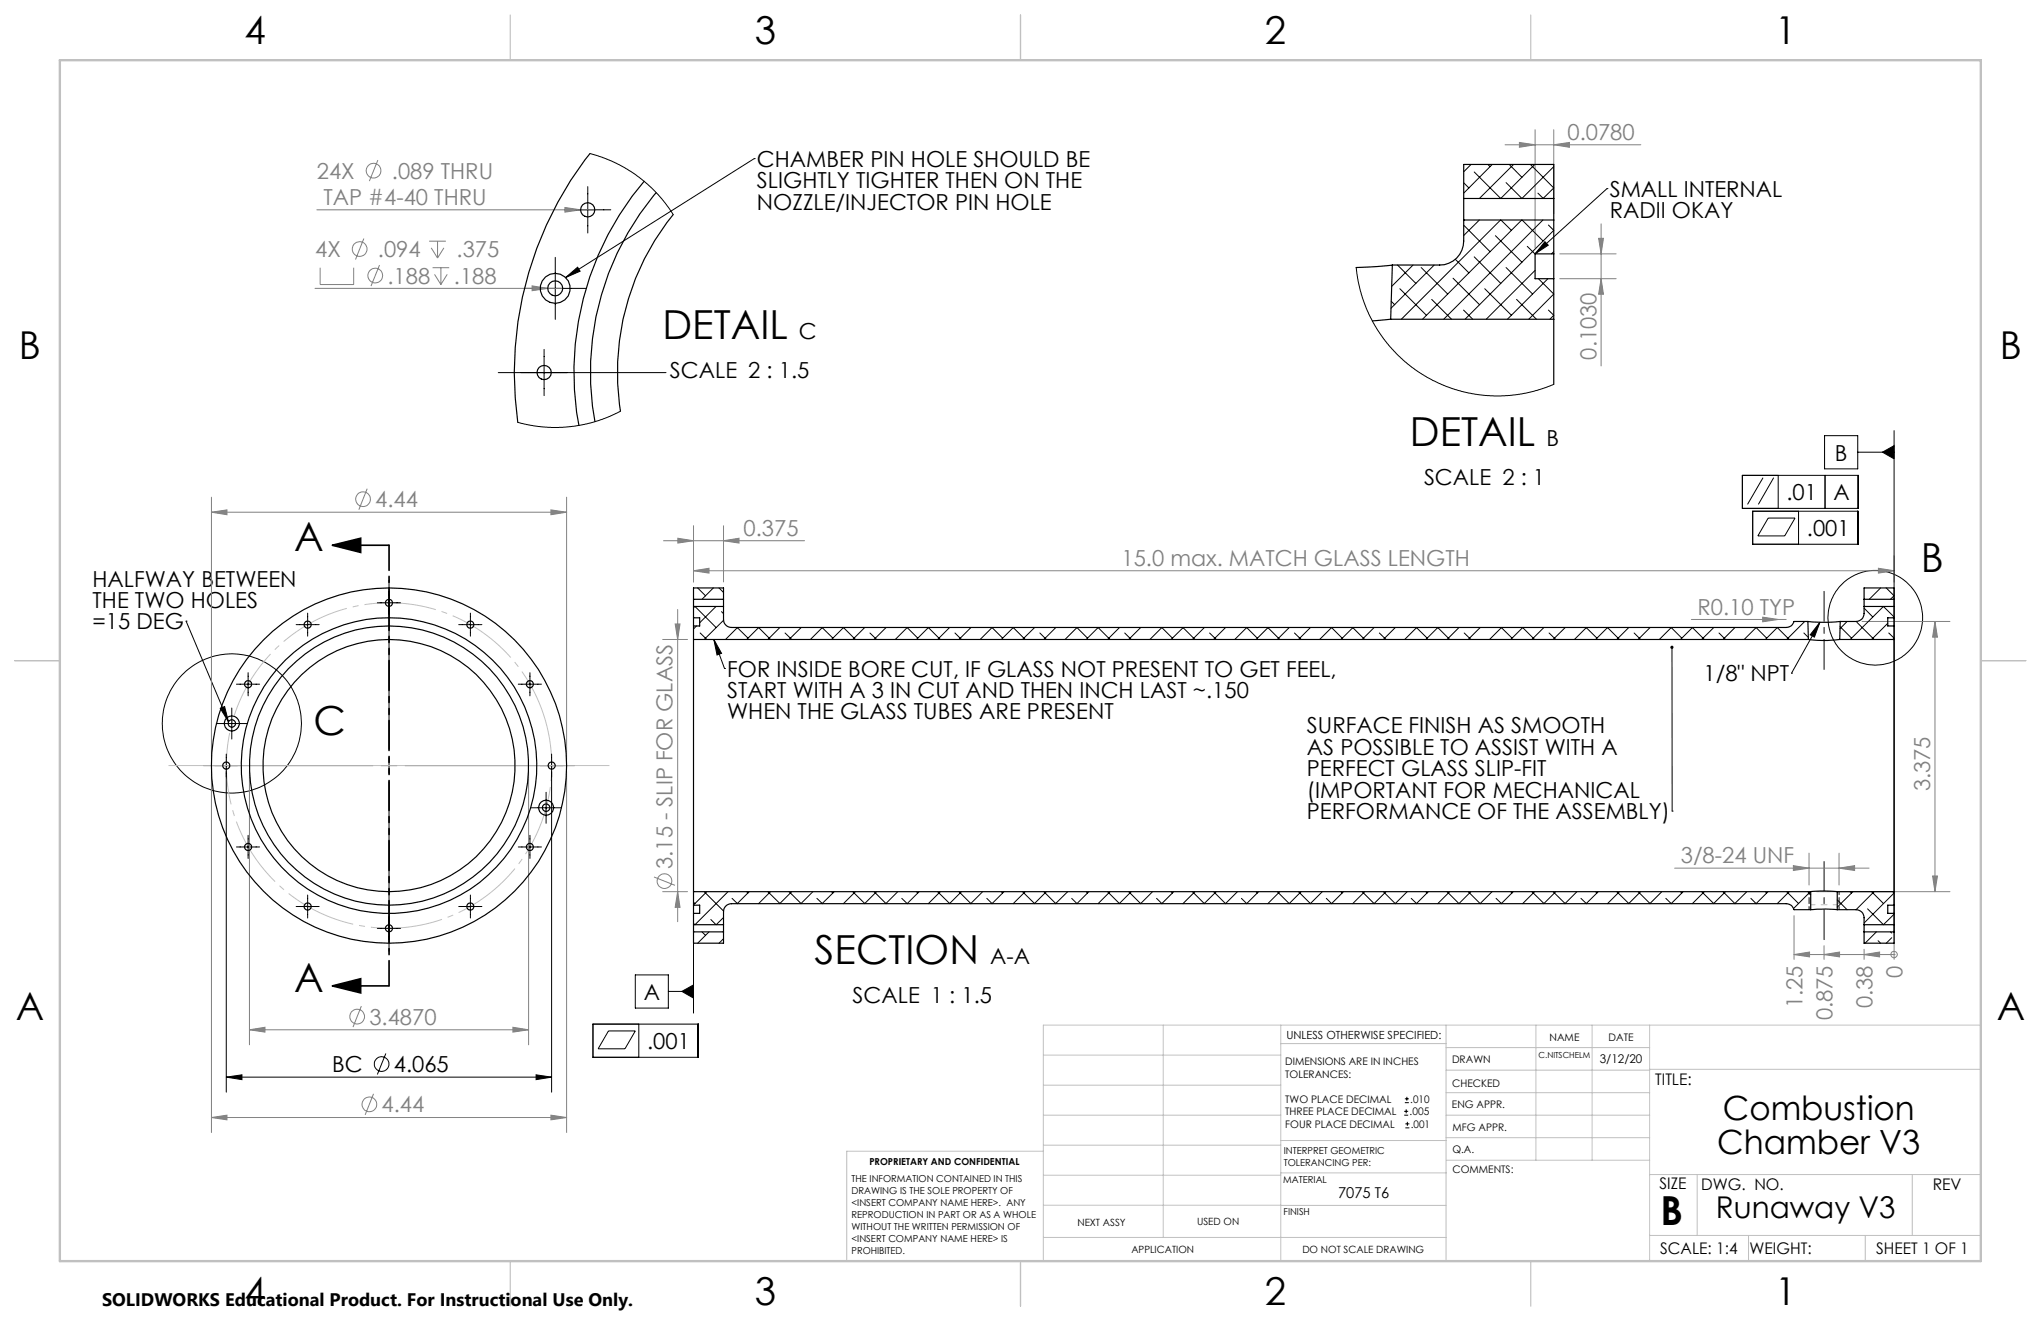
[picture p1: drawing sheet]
<svg xmlns="http://www.w3.org/2000/svg" width="432mm" height="279mm" viewBox="0 0 432 279" stroke-linecap="round" stroke-linejoin="round" font-family="sans-serif">
<g fill="none" stroke="#808080" stroke-width=".21">
<path d="M79.9 33.9l-1.8 4.4M318.4 30.6h28.7M321.5 30.1l3.3 .5-3.3 .6zM324.8 27.4v25M328.7 30.6l3.3-.5v1.1zM328.7 27.4v17.9M67 44.4h58.8M67.7 56.6v3.6h7.1v-3.6M77 50.4l-1.8 4.5M80.3 56.1l-1.8 4.4M90.8 51h3.5M91.2 52.4l1.4 2.2"/>
<path d="M91.5 56.6h3.5M91.9 58l1.4 2.2M92.6 51v3.6M93.3 56.6v3.6M93.9 52.4l-1.3 2.2M94.6 58l-1.3 2.2M119.5 43.9l3.3 .5-3.3 .5zM330 58.9h11.9M330 53.7h11.9M338.2 50.4h1l-.5 3.3zM338.7 58.9l.5 3.3h-1zM338.7 47.3v30.1"/>
<path d="M66.6 61h52.5M112.6 60.5l3.3 .5-3.3 .5zM44.7 108.3l3.3-.5v1.1zM44.7 105.2v55.5M44.7 108.3h75.2M77.7 103.4l-1.8 4.4M116.6 107.8l3.3 .5-3.3 .6zM119.9 105.2v55.5M140.4 114.4h29.8M143.4 113.8l3.3 .6-3.3 .5zM146.7 111.2v11.9M153.1 114.4l3.3-.6v1.1z"/>
<path d="M153.1 111.2v11.9M400.7 117.5v5.6M140.2 135.3h5.3M142.8 132h1.1l-.5 3.3zM143.4 128.9v66M146.7 120.7l3.3-.5v1zM146.7 120.7h254M357.8 131h20.1M372.9 130.5l3.3 .5-3.3 .5zM393.9 131.4h18.6M397.4 120.2l3.3 .5-3.3 .5zM409.4 131.4v57.2"/>
<path d="M409.4 131.4l.5 3.4h-1zM44.7 163.2v76.3M52.8 163.2v57.8M111.8 163.2v57.8M119.9 163.2v76.3M138.4 185.5l4.4 1.8M140.2 188.6h5.3M143.4 188.6l.5 3.3h-1.1zM354.3 183.6h41.1M379.4 183.1l3.3 .5-3.3 .5zM379.6 193.7v9.2M382.7 180.4v6.8"/>
<path d="M384.4 188.6h28.1M389.1 183.6l3.3-.5v1zM389.1 180.4v6.8M400.7 196.8v6.1M408.9 185.3h1l-.5 3.3zM52.8 217.8l3.3-.5v1zM52.8 217.8h59M76.4 212.8l-1.7 4.4M108.5 217.3l3.3 .5-3.3 .5zM379.6 201.9h21.1M379.6 201.9l3.2-.5v1zM385.9 200v2.9"/>
<path d="M385.9 201.9l3.3-.5v1zM394.4 200.8v2.1M394.4 201.9l3.3-.5v1zM400.7 201.9h.1M44.7 236.4l3.3-.5v1zM44.7 236.4h75.2M79 231.4l-1.7 4.4M116.6 235.9l3.3 .5-3.3 .5z"/>
<circle cx="79" cy="36.1" r="1.56"/>
<circle cx="76.1" cy="52.7" r="1.56"/>
<circle cx="79.4" cy="58.3" r="1.56"/>
<circle cx="76.8" cy="105.6" r="1.55"/>
<circle cx="140.6" cy="186.4" r="1.55"/>
<circle cx="75.6" cy="215" r="1.55"/>
<circle cx="400.7" cy="201.9" r=".68"/>
<circle cx="78.1" cy="233.6" r="1.56"/>
</g>
<g fill="none" stroke="#000" stroke-width=".21">
<path d="M124.4 39.5v9.8M159.6 33.5h.1M159.6 33.5l-39.9 25.2M340 39.9h.1M340 39.9l-15.2 13.8M117.5 54.4v13.2M119.5 44.4h9.7M119.7 58.7l2.5-2.2 .5 .9zM326.8 51.1l.8 .8-2.8 1.8zM105.4 78.8h35.5M110.9 61h13.1M115.1 73.9v9.8"/>
<path d="M386 92.1h7v7.1h-7zM393 95.6h7.7M398.3 95.6l2.4-1.3v2.7zM400.7 91.1v106M368.6 100.5h24.5v7h-24.5zM370.8 108.1h22.3v7h-22.3zM373 101l-3.3 5.7M374.1 109.6h5.7l-2.2 3.7h-5.7zM375.2 101l-3.2 5.7M376.2 100.5v7M380.5 108.1v7M386.1 100.5v7"/>
<path d="M39.4 131.4h.1M39.4 131.4l8.9 21.2M62.7 132.1h4.8M65.1 129.7v4.8M79.8 127.5h4.9M82.3 122.7v35.8M97 132.1h5M99.5 129.7v4.8M151 135.3l2.3 6.1M151 135.3l1.6 2.9-.9 .3zM353.7 136.9l.1 34.7M385 131.6l-1.1 3.2-.9-.5z"/>
<path d="M385 131.6l-6 10.8M45.8 153h6.5M46.6 149.8l.9-.4 .8 3.2zM47.9 159.5v71.5M49 149.8v6.5M50 144.7h4.9M52.5 142.3v4.9M109.6 144.7h4.9M112.1 142.3v4.9M116.7 159.5v71.5M153.3 141.4h.1M379 142.4h.1"/>
<path d="M43 161.9h35.9M50 179.1h4.9M52.5 176.7v4.9M80.6 161.9h3.4M82.3 160.2v3.4M82.3 165.3v35.9M85.7 161.9h35.9M109.6 179.1h4.9M112.1 176.7v4.9M112.3 170.9h6.5M115.5 167.6v6.5M353.8 171.6h.1"/>
<path d="M62.7 191.7h4.8M65.1 189.3v4.9M79.8 196.4h4.9M97 191.7h5M99.5 189.3v4.9M146.7 199.5v14.8M125.4 216.6h22.3v7h-22.3zM128.7 218.1h5.7l-2.2 3.7h-5.7zM134.4 206.2h7v7h-7zM135.1 216.6v7M141.4 209.7h5.3M144.3 209.7l2.4-1.4v2.8z"/>
<path d="M47.9 227.8l3.3-.5v1.1zM47.9 227.8h68.8M81.6 222.8l-1.8 4.5M113.4 227.3l3.3 .5-3.3 .6zM297.1 235.9h.8M297.1 235.1h.8M297.2 233.2h.9M297.2 232.4h.9M297.3 238.5h.9M297.3 237.7h.9M297.5 234.6v.9M297.6 232v.8"/>
<path d="M297.7 237.3v.8"/>
<circle cx="396.8" cy="130.7" r="10"/>
<circle cx="49.1" cy="153" r="14.7"/>
<circle cx="80.7" cy="225" r="1.56"/>
</g>
<path d="M70.3 115.3l6-1.5v3zM70.3 115.3h12M70.3 208.5l6-1.5v3zM70.3 208.5h12" fill="none" stroke="#000" stroke-width=".35"/>
<path d="M115.2 151.8a34.4 34.4 0 0 0-57.6-13.8 34.4 34.4 0 0 0 15.8 57.2 34.4 34.4 0 0 0 42.3-41.6l-.5-1.8" fill="none" stroke="#c0c0c0" stroke-width=".21" stroke-dasharray="15.2 1.3 1.3 1.3" stroke-dashoffset="4.3" stroke-linecap="butt"/>
<path d="M385.9 125.1v16.5M385.9 182.2v16.5" fill="none" stroke="#000" stroke-width=".21" stroke-dasharray="15.2 1.3 1.3 1.3" stroke-dashoffset="8.9"/>
<path d="M82.3 115.3v93.2" fill="none" stroke="#000" stroke-width=".35" stroke-dasharray="6.3 1.3 1.3 1.3 1.3 1.3" stroke-dashoffset="1"/>
<path d="M383.1 191.4h5.6" fill="none" stroke="#c0c0c0" stroke-width=".21" stroke-dasharray="15.2 1.3 1.3 1.3" stroke-dashoffset="14.3"/>
<g fill="none" stroke="#c0c0c0" stroke-width=".21">
<path d="M35.7 161.9h93.2M246.1 216.8v44.9M271 216.8v49.9M305.9 216.8v49.9M324.9 216.8v28.6M336.8 216.8v28.6M349 216.8v49.9M419.1 216.8h-198.4v49.9M220.7 235.9h50.3M220.7 229.5h50.3M220.7 223.2h50.3M271 220.7h34.9"/>
<path d="M305.9 231.1h43.1M305.9 226.3h43.1M305.9 221.6h43.1M305.9 235.9h43.1M349 226.2h70.1M220.7 254.9l85.2 .1M220.7 248.6h50.3M220.7 242.2h50.3M220.7 243.5h-41.6v23.2M271 248.1h35M271 241.2h35M305.9 240.6h43.1"/>
<path d="M306 245.4h43M349 248.4h70.1M359.1 248.4v12.9M404.6 248.4v12.9M220.7 261.7h85.2M349 261.3h70.1M369.9 261.3v5.4M394.6 261.3v5.4"/>
</g>
<path d="M108 3.2v9.5M215.9 3.2v9.5M323.8 3.2v9.5M3.1 139.7h9.6M419.1 139.7h9.5M108 266.7v9.6M215.9 266.7v9.6M323.8 266.7v9.6" fill="none" stroke="#c0c0c0" stroke-width=".25"/>
<path d="M12.7 12.7h406.4v254h-406.4z" fill="none" stroke="#c0c0c0" stroke-width=".5"/>
<path d="M382.7 192.4v-3.8M389.1 192.4v-3.8" fill="none" stroke="#000" stroke-width=".21" stroke-dasharray="1.3 .6" stroke-dashoffset=".6"/>
<g fill="#000">
<path d="M70.3 115.3l6-1.5v3zM70.3 208.5l6-1.5v3z"/>
<path d="M46.6 149.8l.9-.4 .8 3.2zM326.8 51.1l.8 .8-2.8 1.8zM119.7 58.7l2.5-2.2 .5 .9z"/>
<path d="M47.9 227.8l3.3-.5v1.1zM113.4 227.3l3.3 .5-3.3 .6z"/>
</g>
<g fill="#808080">
<path d="M119.5 43.9l3.3 .5-3.3 .5z"/>
<path d="M372.9 130.5l3.3 .5-3.3 .5z"/>
<path d="M112.6 60.5l3.3 .5-3.3 .5z"/>
<path d="M394.4 201.9l3.3-.5v1zM385.9 201.9l3.3-.5v1zM379.6 201.9l3.2-.5v1z"/>
<path d="M153.1 114.4l3.3-.6v1.1zM143.4 113.8l3.3 .6-3.3 .5zM389.1 183.6l3.3-.5v1zM379.4 183.1l3.3 .5-3.3 .5zM328.7 30.6l3.3-.5v1.1zM321.5 30.1l3.3 .5-3.3 .6z"/>
<path d="M44.7 108.3l3.3-.5v1.1zM116.6 107.8l3.3 .5-3.3 .6zM44.7 236.4l3.3-.5v1zM116.6 235.9l3.3 .5-3.3 .5zM52.8 217.8l3.3-.5v1zM108.5 217.3l3.3 .5-3.3 .5zM146.7 120.7l3.3-.5v1zM397.4 120.2l3.3 .5-3.3 .5z"/>
<path d="M338.7 58.9l.5 3.3h-1zM338.2 50.4h1l-.5 3.3z"/>
<path d="M142.8 132h1.1l-.5 3.3zM143.4 188.6l.5 3.3h-1.1zM409.4 131.4l.5 3.4h-1zM408.9 185.3h1l-.5 3.3z"/>
</g>
<path d="M151 135.3l1.6 2.9-.9 .3zM353.6 136.6a.34 .34 0 0 0-.1 .5 .34 .34 0 0 0 .5-.1 .34 .34 0 0 0-.3-.4v.3v-.3zM385 131.6l-1.1 3.2-.9-.5zM144.3 209.7l2.4 1.4v-2.8zM398.3 95.6l2.4 1.4v-2.7z" fill="#000"/>
<g fill="none" stroke="#000" stroke-width=".25">
<path d="M124.8 32.5a75.2 75.2 0 0 0-15.3 56.8M136.3 38.3a62.2 62.2 0 0 0-13.8 51.7M138.8 40.7a58.8 58.8 0 0 0-12.9 48.5M142.4 45.4a53 53 0 0 0-11.1 41.6M294.6 56.1l-7.7 .5M294.6 56.1l-.4 11.4M309.7 42v4.5M309.7 46.5v4.5a5.1 5.1 0 0 1-5.1 5.1h-10M309.7 42h19M309.7 46.5h19M309.7 42v-7.2h19v7.2M328.7 42v4.5"/>
<path d="M328.7 53.7v5.2M328.7 53.7h-3.9v5.2h3.9M328.7 46.5v7.2M328.7 58.9v8.6M294.2 67.5l-3.9 .4M294.2 67.5h34.5M328.7 67.5v13.8M146.7 135.3v53.3M146.7 126.8v1.5M146.7 130.7v1.7M146.7 135.3h235.9M146.7 126.8h6.4"/>
<path d="M146.7 128.3h6.4M146.7 126.8v-2.4h6.4v2.4M146.7 130.7h1.3v1.7h-1.3M146.7 128.3v2.4M146.7 132.4v2.9M153.1 128.3v2.7a1.69 1.69 0 0 0 1.7 1.7h223.1a1.68 1.68 0 0 0 1.7-1.3h2.9M153.1 126.8v1.5M382.5 131.4a32 32 0 0 0 6.8 0M382.5 131.4l.1 3.9M382.6 135.3a24.9 24.9 0 0 0 6.6 0M389.2 135.3h11.5M389.3 131.4l-.1 3.9"/>
<path d="M394.4 126.8v1.5M394.4 128.3a3.6 3.6 0 0 1-.3 2.4l-.5 .5-.6 .2h-3.7M394.4 126.8h6.3M394.4 128.3h6.3M394.4 126.8v-2.4h6.3v2.4M400.7 135.3v53.3M400.7 126.8v1.5M400.7 130.7v1.7M400.7 128.3v2.4M400.7 132.4v2.9M400.7 130.7h-1.3v1.7h1.3M146.7 195.6v1.5"/>
<path d="M146.7 191.5v1.7M146.7 188.6h236.4M146.7 197.1v2.4h6.4v-2.4M146.7 197.1h6.4M146.7 191.5h1.3v1.7h-1.3M146.7 195.6h6.4M146.7 188.6v2.9M146.7 193.2v2.4M153.1 195.6v1.5M383.1 192.4l3.1-.1 2.5 .1M383.1 188.6l2.2-.1 3.4 .1M383.1 192.4h-3.5a1.68 1.68 0 0 0-1.7-1.3h-223.1a1.69 1.69 0 0 0-1.7 1.7v2.8"/>
<path d="M383.1 188.6v3.8M388.7 192.4h4a1.69 1.69 0 0 1 1.7 1.7v1.5M388.7 188.6h12M388.7 188.6v3.8M394.4 195.6v1.5M394.4 197.1v2.4h6.3v-2.4M394.4 197.1h6.3M394.4 195.6h6.3M400.7 191.5v1.7M400.7 195.6v1.5M400.7 188.6v2.9M400.7 193.2v2.4"/>
<path d="M400.7 191.5h-1.3v1.7h1.3"/>
<circle cx="124.3" cy="44.4" r="1.5"/>
<circle cx="115.1" cy="78.8" r="1.51"/>
<circle cx="117.5" cy="61" r="3.2"/>
<circle cx="117.5" cy="61" r="1.59"/>
<circle cx="65.1" cy="132.1" r=".75"/>
<circle cx="82.3" cy="127.5" r=".75"/>
<circle cx="99.5" cy="132.1" r=".75"/>
<circle cx="49" cy="153" r="1.59"/>
<circle cx="49" cy="153" r=".79"/>
<circle cx="52.5" cy="144.7" r=".76"/>
<circle cx="112.1" cy="144.7" r=".75"/>
<circle cx="47.9" cy="161.9" r=".75"/>
<circle cx="52.5" cy="179.1" r=".75"/>
<circle cx="82.3" cy="161.9" r="37.6"/>
<circle cx="82.3" cy="161.9" r="31.3"/>
<circle cx="82.3" cy="161.9" r="29.5"/>
<circle cx="82.3" cy="161.9" r="26.7"/>
<circle cx="112.1" cy="179.1" r=".74"/>
<circle cx="115.5" cy="170.8" r="1.59"/>
<circle cx="115.5" cy="170.8" r=".79"/>
<circle cx="116.7" cy="161.9" r=".75"/>
<circle cx="65.1" cy="191.7" r=".75"/>
<circle cx="82.3" cy="196.4" r=".74"/>
<circle cx="99.5" cy="191.7" r=".75"/>
</g>
<g fill="none" stroke="#000" stroke-width=".21">
<path d="M124.8 32.5l2.6 .8 3 1.2 4.1 2.5 2.7 2.2 2.1 2 2 2.4 1.1 1.8M309.7 38.7l1.1 1.1M311.2 34.8l-1.5 1.5M314.8 34.8l.4 .4M315.7 34.8l-6 6.1M319.3 34.8l2.7 2.7M320.2 34.8l-7.2 7.2M323.8 34.8l4.9 5-2.2 2.2M324.7 34.8l-7.2 7.2-5.6-5.6M328.7 35.2l-6.7 6.8-3.4-3.4M286.9 56.6l.4 2.8 1 3.9 1.2 3 2.2 3.9 2.1 2.8 2.1 2.3 2.8 2.4 3.1 2.1 2.7 1.3 3.3 1.3 3.8 .9 3.6 .4h3.8l2.9-.4 3.5-.8 3.3-1.2M295.7 56.1l3.8 3.8"/>
<path d="M298.9 56.1l-4.5 4.5M300.7 56.6l5.6 5.6M303.4 56.1l-9.1 9.1M307.4 58.8l5.6 5.7M307.9 54.9l2.9 2.8M309.7 47.6l5.5 5.6M311.9 54.3l5.6 5.6M313 46.5l-3.3 3.3M316.4 49.8l5.6 5.7M317.5 46.5l-21 21M317.5 46.5l2.3 2.2M318.6 56.6l5.6 5.6"/>
<path d="M321.9 46.5l-20.9 21M322 46.5l4.5 4.5M323.1 52.1l1.7 1.6M324.8 57.2l-10.4 10.3M325.4 40.9l1.1 1.1M325.5 58.9l3.2 3.3-5.3 5.3M326.4 46.5l-21 21M327.5 58.9l-8.6 8.6M327.6 47.6l1.1 1.1-18.7 18.8M328.7 53.2l-.5 .5M294.3 63.7l.8 .8M296.2 61.1l5.6 5.6"/>
<path d="M302.9 63.3l4.2 4.2M309.6 65.6l2 1.9M314.1 61.1l5.7 5.6M320.9 63.3l4.1 4.2M327.6 65.6l1.1 1.1-.8 .8M131.3 87l-2.3 1.1-2.3 .8-2.6 .8-3.4 .5-2.5 .2-3.3-.1-3-.4-2.4-.6M147 128.3l-.3 .3M147 128.3l4.5 4.5M147.4 132.4l-.7 .6M147.6 124.4l1.7 1.6M148.1 133.9l1.4 1.4M150.9 124.4l-2.4 2.4"/>
<path d="M151.5 128.3l-3.5 3.4M152.1 124.4l1 .9M152.6 129.4l.5 .4M153.1 126.7l-.1 .1M153.1 131.2l-4.1 4.1M156 132.7l2.3 2.3M156 132.7l-2.5 2.6M160.5 132.7l2.5 2.6M160.5 132.7l-2.5 2.6M165 132.7l-2.5 2.6M166.1 133.9l1.4 1.4M169.4 132.7l.1 .1"/>
<path d="M169.5 132.7l-2.6 2.6M173.9 132.7l2.3 2.3M174 132.7l-2.6 2.6M175.9 135.3l2.6-2.6 2.5 2.6M183 132.7l-2.6 2.6M184 133.9l1.5 1.4M187.4 132.7v.1M187.5 132.7l-2.6 2.6M191.9 132.7l2.3 2.3M191.9 132.7l-2.5 2.6M196.4 132.7l2.5 2.6M196.4 132.7l-2.5 2.6"/>
<path d="M200.9 132.7l-2.5 2.6M202 133.9l1.4 1.4M205.4 132.7v.1M205.4 132.7l-2.5 2.6M209.9 132.7l2.2 2.3M209.9 132.7l-2.5 2.6M211.8 135.3l2.6-2.6 2.5 2.6M218.9 132.7l-2.6 2.6M220 133.9l1.4 1.4M223.3 132.7v.1M223.4 132.7l-2.6 2.6M227.8 132.7l2.3 2.3"/>
<path d="M227.9 132.7l-2.6 2.6M232.3 132.7l2.5 2.6M232.3 132.7l-2.5 2.6M236.9 132.7l-2.6 2.6M237.9 133.9l1.4 1.4M241.3 132.7v.1M241.3 132.7l-2.5 2.6M245.8 132.7l2.2 2.3M245.8 132.7l-2.5 2.6M250.3 132.7l2.5 2.6M250.3 132.7l-2.5 2.6M254.8 132.7l-2.5 2.6"/>
<path d="M255.9 133.9l1.4 1.4M259.3 132.8l-2.5 2.5M263.7 132.7l2.3 2.3M263.8 132.7l-2.6 2.6M268.2 132.7l2.6 2.6M268.3 132.7l-2.6 2.6M272.8 132.7l-2.6 2.6M273.9 133.9l1.4 1.4M277.2 132.7v.1M277.2 132.7l-2.5 2.6M281.7 132.7l2.3 2.3M281.7 132.7l-2.5 2.6"/>
<path d="M286.2 132.7l2.5 2.6M286.2 132.7l-2.5 2.6M290.7 132.7l-2.5 2.6M291.8 133.9l1.4 1.4M295.2 132.8l-2.5 2.5M299.6 132.7l2.3 2.3M299.7 132.7l-2.5 2.6M301.7 135.3l2.5-2.6 2.5 2.6M308.7 132.7l-2.6 2.6M309.8 133.9l1.4 1.4M313.1 132.7l.1 .1M313.2 132.7l-2.6 2.6"/>
<path d="M317.6 132.7l2.3 2.3M317.7 132.7l-2.6 2.6M322.1 132.7l2.6 2.6M322.2 132.7l-2.6 2.6M326.6 132.7l-2.5 2.6M327.7 133.9l1.4 1.4M331.1 132.7v.1M331.2 132.7l-2.6 2.6M335.6 132.7l2.3 2.3M335.6 132.7l-2.5 2.6M337.6 135.3l2.5-2.6 2.5 2.6M344.6 132.7l-2.5 2.6"/>
<path d="M345.7 133.9l1.4 1.4M349 132.7l.1 .1M349.1 132.7l-2.5 2.6M355.8 135l-2.2-2.3-2.6 2.6M358 132.7l2.6 2.6M358.1 132.7l-2.6 2.6M362.6 132.7l-2.6 2.6M363.7 133.9l1.4 1.4M367 132.7v.1M367.1 132.7l-2.6 2.6M371.5 132.7l2.3 2.3M371.5 132.7l-2.5 2.6"/>
<path d="M373.5 135.3l2.5-2.6 2.5 2.6M381.6 133.9l1 .9M381.8 131.4l-3.8 3.9M382.5 135.3h.1M389.3 132.5l2.4 2.5M390.8 131.4l-1.5 1.6M392.9 131.6l3.6 3.7M394.4 128.6l1.8 1.9M397.9 124.4l-2.4 2.4M399.1 124.4l1.6 1.6-.8 .8M399.4 131.8l-3.4 3.5M399.6 133.9l1.1 1.1-.3 .3"/>
<path d="M400.5 130.7l.2-.2-2.2-2.2-7.1 7M146.7 195.3l.3 .3M146.7 190.8l.3 .3M148.5 197.1l.8 .7M149 188.6l4.1 4.1M149.5 188.6l-2.8 2.8M150 197.1l-2.4 2.4M150.4 194.5l1.1 1.1M153 197.1l.1 .1M153.1 194.1l-1.6 1.5M153.1 198.5l-1 1M154 188.6l-7 7"/>
<path d="M154.9 190l1.1 1.1M158 188.6l.3 .3M158.5 188.6l-2.5 2.5M162.5 188.6l2.5 2.5M163 188.6l-2.5 2.5M166.9 188.6l2.6 2.5M167.5 188.6l-2.5 2.5M172 188.6l-2.6 2.5M172.8 190l1.2 1.1M175.9 188.6l.3 .3M176.5 188.6l-2.6 2.5M180.4 188.6l2.6 2.5"/>
<path d="M181 188.6l-2.6 2.5M184.9 188.6l2.6 2.5M185.5 188.6l-2.6 2.5M189.9 188.6l-2.5 2.5M190.8 190l1.1 1.1M193.9 188.6l.3 .3M194.5 188.6l-2.6 2.5M198.4 188.6l2.5 2.5M198.9 188.6l-2.5 2.5M202.9 188.6l2.5 2.5M203.4 188.6l-2.5 2.5M207.9 188.6l-2.5 2.5"/>
<path d="M208.8 190l1.1 1.1M211.8 188.6l.3 .3M212.4 188.6l-2.5 2.5M216.3 188.6l2.6 2.5M216.9 188.6l-2.6 2.5M220.8 188.6l2.6 2.5M221.4 188.6l-2.6 2.5M225.9 188.6l-2.6 2.5M226.7 190l1.2 1.1M229.8 188.6l.3 .3M230.4 188.6l-2.6 2.5M234.3 188.6l2.5 2.5"/>
<path d="M234.8 188.6l-2.5 2.5M238.8 188.6l2.5 2.5M239.3 188.6l-2.5 2.5M243.8 188.6l-2.5 2.5M244.7 190l1.1 1.1M247.8 188.6l.2 .3M248.3 188.6l-2.5 2.5M252.3 188.6l2.5 2.5M252.8 188.6l-2.5 2.5M256.8 188.6l2.5 2.5 2.5-2.5M257.3 188.6l-2.6 2.5M262.6 190l1.2 1.1"/>
<path d="M265.7 188.6l.3 .3M266.3 188.6l-2.6 2.5M270.2 188.6l2.5 2.5M270.8 188.6l-2.6 2.5M274.7 188.6l2.5 2.5M275.3 188.6l-2.6 2.5M279.8 188.6l-2.6 2.5M280.6 190l1.1 1.1M283.7 188.6l.3 .3M284.2 188.6l-2.5 2.5M288.2 188.6l2.5 2.5M288.7 188.6l-2.5 2.5"/>
<path d="M292.7 188.6l2.5 2.5 2.5-2.5M293.2 188.6l-2.5 2.5M298.6 190l1.1 1.1M301.7 188.6l.2 .3M302.2 188.6l-2.6 2.5M306.1 188.6l2.5 2.5M306.7 188.6l-2.5 2.5M310.6 188.6l2.6 2.5M311.2 188.6l-2.6 2.5M315.7 188.6l-2.6 2.5M316.5 190l1.2 1.1M319.6 188.6l.3 .3"/>
<path d="M320.1 188.6l-2.5 2.5M324.1 188.6l2.5 2.5M324.7 188.6l-2.6 2.5M328.6 188.6l2.6 2.5M329.1 188.6l-2.5 2.5M333.6 188.6l-2.5 2.5M334.5 190l1.1 1.1M337.6 188.6l.3 .3M338.1 188.6l-2.5 2.5M342.1 188.6l2.5 2.5M342.6 188.6l-2.5 2.5M346.6 188.6l2.5 2.5"/>
<path d="M347.1 188.6l-2.5 2.5M351.6 188.6l-2.6 2.5M355.5 188.6l.3 .3M356.1 188.6l-2.5 2.5-1.2-1.1M360 188.6l2.5 2.5M360.6 188.6l-2.6 2.5M364.5 188.6l2.6 2.5M365.1 188.6l-2.6 2.5M369.6 188.6l-2.6 2.5M370.4 190l1.1 1.1M373.5 188.6l.3 .3M374.1 188.6l-2.6 2.5"/>
<path d="M378 188.6l2.5 2.5M378.5 188.6l-2.5 2.5M382.5 188.6l.6 .6M383 188.6l-3.6 3.6M388.7 190.3l2.1 2.1M391.4 188.6l.3 .3M392 188.6l-3.3 3.3M395.1 192.2l3.4 3.4 2.2-2.2M396 188.6l2.5 2.5M396.5 188.6l-3.8 3.8M397 197.1l-2.4 2.4M397.3 199l.6 .5"/>
<path d="M399.9 197.1l.3 .2M400.2 198.3l-1.1 1.2M400.4 188.6l.3 .3-6.3 6.3"/>
</g>
<g font-size="8.5">
<text x="140.2" y="71.7">DETAIL</text>
<text x="298.3" y="94.4">DETAIL</text>
<text x="62.2" y="116.6">A</text>
<text x="406.4" y="120.9">B</text>
<text x="66.3" y="155.4">C</text>
<text x="172.3" y="203.8">SECTION</text>
<text x="62.2" y="209.7">A</text>
<text x="351.3" y="259">B</text>
</g>
<g font-size="8.1">
<text x="51.7" y="9.3">4</text>
<text x="159.7" y="9.3">3</text>
<text x="267.6" y="9.3">2</text>
<text x="375.6" y="9.3">1</text>
<text x="4" y="76">B</text>
<text x="423.1" y="76">B</text>
<text x="3.3" y="215.7">A</text>
<text x="422.4" y="215.7">A</text>
<text x="51.7" y="276">4</text>
<text x="159.7" y="276">3</text>
<text x="267.6" y="276">2</text>
<text x="375.6" y="276">1</text>
</g>
<g font-size="7.1">
<text x="364.5" y="236.9">Combustion</text>
<text x="363.3" y="244">Chamber V3</text>
</g>
<text font-size="6.3" x="363" y="257.6">Runaway V3</text>
<g font-size="4.7" fill="#808080">
<text x="331.6" y="29.6">0.0780</text>
<text x="67" y="37.8">24X</text>
<text x="82.9" y="37.8">.089 THRU</text>
<text x="68.4" y="43.4">TAP #4-40 THRU</text>
<text x="66.7" y="54.4">4X</text>
<text x="80" y="54.4">.094</text>
<text x="82" y="60">.188</text>
<text x="96" y="60">.188</text>
<text x="96.6" y="54.4">.375</text>
<text x="337.7" y="76.1" transform="rotate(-90 337.7 76.1)">0.1030</text>
<text x="79.4" y="107.3">4.44</text>
<text x="157.3" y="113.3">0.375</text>
<text x="237.3" y="119.7">15.0 max. MATCH GLASS LENGTH</text>
<text x="359.1" y="130">R0.10 TYP</text>
<text x="408.4" y="167.4" transform="rotate(-90 408.4 167.4)">3.375</text>
<text x="142.3" y="183.8" transform="rotate(-90 142.3 183.8)">3.15 - SLIP FOR GLASS</text>
<text x="355.6" y="182.6">3/8-24 UNF</text>
<text x="402.5" y="206.8" transform="rotate(-90 402.5 206.8)">0</text>
<text x="381.3" y="213.2" transform="rotate(-90 381.3 213.2)">1.25</text>
<text x="387.7" y="215.8" transform="rotate(-90 387.7 215.8)">0.875</text>
<text x="396.1" y="213.2" transform="rotate(-90 396.1 213.2)">0.38</text>
<text x="78.1" y="216.7">3.4870</text>
<text x="80.7" y="235.3">4.44</text>
</g>
<g font-size="4.7">
<text x="160.1" y="35.3">CHAMBER PIN HOLE SHOULD BE</text>
<text x="160.1" y="39.8">SLIGHTLY TIGHTER THEN ON THE</text>
<text x="340.6" y="41.6">SMALL INTERNAL</text>
<text x="160.1" y="44.3">NOZZLE/INJECTOR PIN HOLE</text>
<text x="340.6" y="46.1">RADII OKAY</text>
<text x="169" y="71.7">C</text>
<text x="141.7" y="79.9">SCALE 2 : 1.5</text>
<text x="327.2" y="94.3">B</text>
<text x="388.2" y="97.4">B</text>
<text x="301.3" y="102.6">SCALE 2 : 1</text>
<text x="377.9" y="105.8">.01</text>
<text x="387.9" y="105.8">A</text>
<text x="382.3" y="113.4">.001</text>
<text x="19.6" y="124.1">HALFWAY BETWEEN</text>
<text x="19.6" y="128.6">THE TWO HOLES</text>
<text x="19.6" y="133.1">=15 DEG</text>
<text x="153.8" y="143.1">FOR INSIDE BORE CUT, IF GLASS NOT PRESENT TO GET FEEL,</text>
<text x="153.8" y="147.6">START WITH A 3 IN CUT AND THEN INCH LAST ~.150</text>
<text x="360.4" y="144.1">1/8&quot; NPT</text>
<text x="153.8" y="152.2">WHEN THE GLASS TUBES ARE PRESENT</text>
<text x="276.5" y="155.1">SURFACE FINISH AS SMOOTH</text>
<text x="276.5" y="159.7">AS POSSIBLE TO ASSIST WITH A</text>
<text x="276.5" y="164.2">PERFECT GLASS SLIP-FIT</text>
<text x="276.5" y="168.7">(IMPORTANT FOR MECHANICAL</text>
<text x="276.5" y="173.2">PERFORMANCE OF THE ASSEMBLY)</text>
<text x="209.5" y="203.8">A-A</text>
<text x="136.2" y="211.5">A</text>
<text x="180.4" y="212">SCALE 1 : 1.5</text>
<text x="136.9" y="221.9">.001</text>
<text x="70.3" y="226.7">BC</text>
<text x="83.3" y="226.7">4.065</text>
</g>
<text font-size="3.8" x="21.6" y="276.3">SOLIDWORKS Educational Product. For Instructional Use Only.</text>
<g font-size="3.4">
<text x="350.2" y="229.5">TITLE:</text>
<text x="351.1" y="251.6">SIZE</text>
<text x="359.9" y="251.6">DWG. NO.</text>
<text x="408.9" y="251.7">REV</text>
<text x="351.2" y="265.2">SCALE: 1:4</text>
<text x="370.1" y="265.3">WEIGHT:</text>
<text x="396.9" y="265.2">SHEET 1 OF 1</text>
</g>
<text font-size="3.2" x="283.1" y="253.3">7075 T6</text>
<text font-size="2.5" x="338.5" y="224.9">3/12/20</text>
<text font-size="2.4" x="272.2" y="219.7">UNLESS OTHERWISE SPECIFIED:</text>
<g font-size="2.2">
<text x="327.8" y="220.1">NAME</text>
<text x="340.3" y="220.2">DATE</text>
<text x="271.9" y="225.3">DIMENSIONS ARE IN INCHES</text>
<text x="271.9" y="227.9">TOLERANCES:</text>
<text x="307.2" y="224.9">DRAWN</text>
<text x="271.9" y="233.2">TWO PLACE DECIMAL</text>
<text x="298.4" y="233.2">.010</text>
<text x="307.3" y="229.8">CHECKED</text>
<text x="271.9" y="235.9">THREE PLACE DECIMAL</text>
<text x="271.9" y="238.5">FOUR PLACE DECIMAL</text>
<text x="298.2" y="235.9">.005</text>
<text x="298.5" y="238.5">.001</text>
<text x="307.2" y="234.5">ENG APPR.</text>
<text x="307.3" y="239.2">MFG APPR.</text>
<text x="307.3" y="243.9">Q.A.</text>
<text x="307.3" y="248.1">COMMENTS:</text>
</g>
<g font-size="2.1">
<text x="227.9" y="259.2">NEXT ASSY</text>
<text x="253.3" y="259.2">USED ON</text>
<text x="239.3" y="265">APPLICATION</text>
<text x="275.5" y="265.1">DO NOT SCALE DRAWING</text>
</g>
<g font-size="2">
<text x="271.6" y="244.1">INTERPRET GEOMETRIC</text>
<text x="180.2" y="250">THE INFORMATION CONTAINED IN THIS</text>
<text x="183.9" y="246.4">PROPRIETARY AND CONFIDENTIAL</text>
<text x="271.5" y="250.2">MATERIAL</text>
<text x="271.6" y="246.6">TOLERANCING PER:</text>
<text x="180.2" y="252.5">DRAWING IS THE SOLE PROPERTY OF</text>
<text x="180.2" y="255.1">&lt;INSERT COMPANY NAME HERE&gt;. ANY</text>
<text x="180.2" y="257.6">REPRODUCTION IN PART OR AS A WHOLE</text>
<text x="271.5" y="257">FINISH</text>
<text x="180.2" y="260.1">WITHOUT THE WRITTEN PERMISSION OF</text>
<text x="180.2" y="262.6">&lt;INSERT COMPANY NAME HERE&gt; IS</text>
<text x="180.2" y="265.2">PROHIBITED.</text>
</g>
<text font-size="1.8" x="325.5" y="223.9">C.NITSCHELM</text>
</svg>
